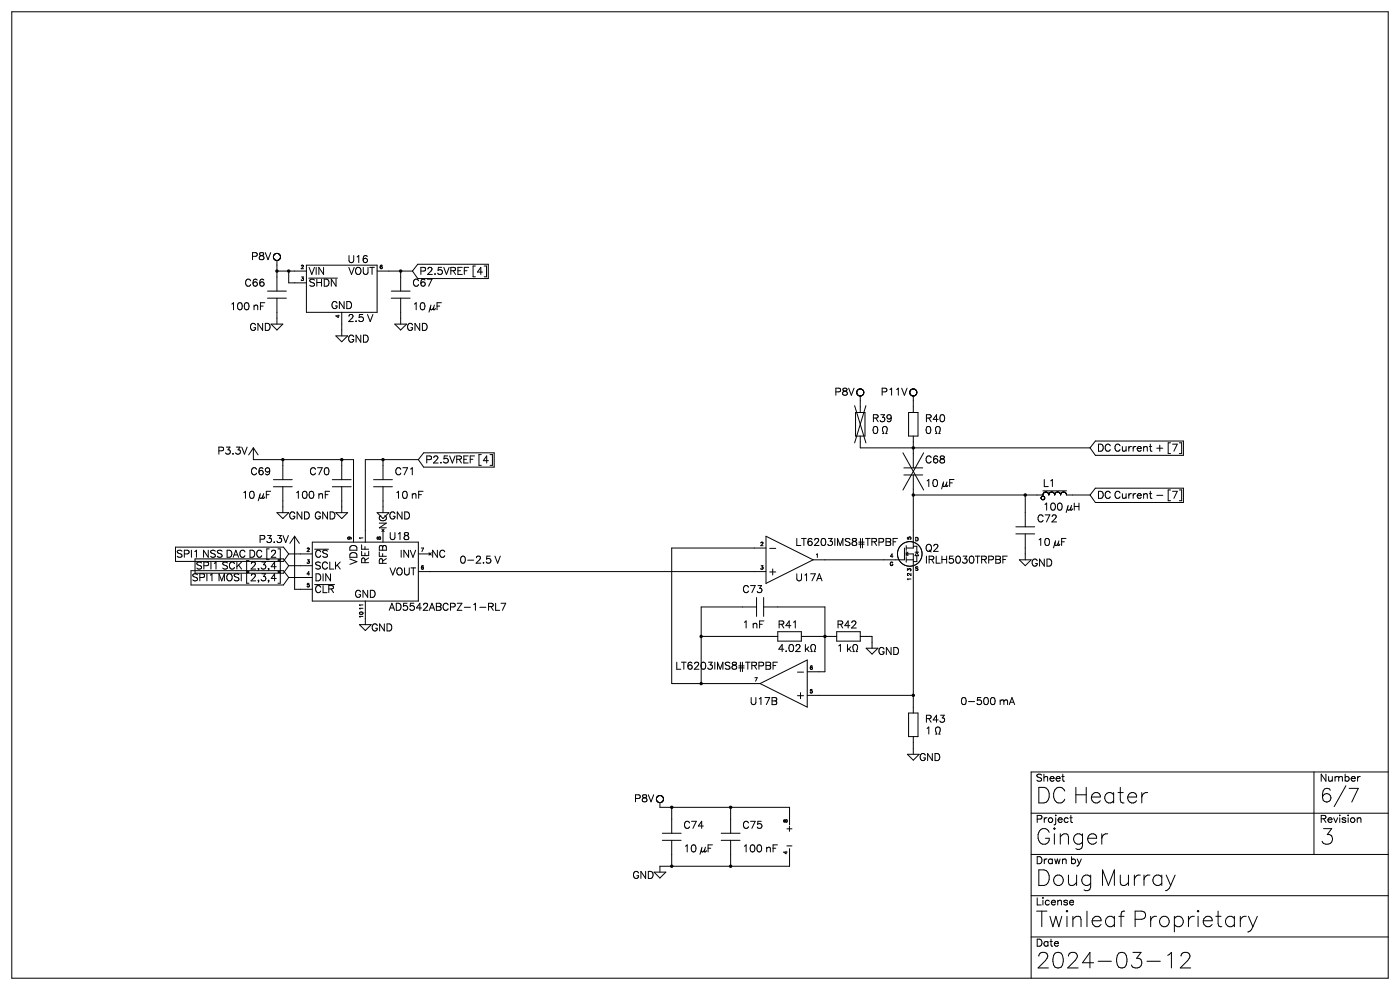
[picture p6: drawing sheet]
<svg xmlns="http://www.w3.org/2000/svg" width="297mm" height="210mm" viewBox="0 0 297 210" stroke-linecap="round" stroke-linejoin="round" font-family="sans-serif">
<g fill="none" stroke="#000" stroke-width=".21">
<path d="M2.5 2.5h292v205h-292zM58.3 55.1h.1M58.3 55.1l.2 .1M58.4 53.8l-.1 .1M58.5 53.8h-.1M58.5 55.2h.1M58.5 53.8h.1M58.6 55.2h.1M58.6 53.8h-.1M58.6 53.8h.1M58.7 55.2v.1M58.7 53.8h-.1"/>
<path d="M58.7 55.3v6.5M58.7 57.5h6.3M58.7 53.8h.1M58.8 55.2l-.1 .1M58.8 53.8h.1M58.9 55.2h-.1M58.9 53.8h.1M58.9 55.2h.1M58.9 53.8h.2M59 55.2h-.1M59 55.2h.1M59.1 55.2h-.1"/>
<path d="M59.1 53.8h.1M59.1 55.2h.1M59.1 53.8l.1 .1M59.2 55.1l-.1 .1M59.2 53.9h.1M59.2 55.1h.1M59.3 53.9v.1M59.3 54h.1M59.3 54l.1 .1M59.4 54.1h.1M59.4 54.9l-.2 .2M59.4 54.9h.1"/>
<path d="M59.4 54.1v.1M59.4 54.2h.1M59.4 54.2l.1 .1M59.5 54.8l-.1 .1M59.5 54.7v.1M59.5 54.3h.1M59.5 54.3v.1M59.5 54.6v.1M59.5 54.6h.1M59.5 54.4h.1M59.5 54.4v.1M59.5 54.5v.1"/>
<path d="M59.5 54.5h.1M61.2 57.5v2.5h3.8M65 56.2h15v10.1h-15zM65.5 59h6.1M80 57.5h7.5M85 57.5v4.3M87.5 57.5l1.1 1.6h15M103.6 56.1h-15l-1.1 1.4M56.7 61.8h4.1M56.7 63.3h4.1M57.5 68.7h2.5l-1.3 1.3zM58.7 63.3v5.4"/>
<path d="M71.3 71.3h2.4l-1.2 1.2zM72.5 66.3v5M83 61.8h4M83 63.3h4M83.8 68.7h2.4l-1.2 1.3zM85 63.3v5.4M53.7 95v2.5h21.3v17.5M53.7 95l-.9 1.5M53.7 95l1.1 1.5M60 97.5v4.3M72.5 97.5v4.3M81.3 97.5v4.3"/>
<path d="M88.8 97.5h-11.3v17.5M88.8 97.5l1.1 1.6h14.9M104.8 96.1h-14.9l-1.1 1.4M181.3 86.1l2.4 7.8M181.5 87.5h2v5h-2zM182 83.8l.1 .1M182.1 83.9h.1M182.1 82.6l-.1 .1M182.1 82.6h.1M182.2 83.9v.1M182.2 84h.2M182.3 82.5l-.2 .1"/>
<path d="M182.4 82.5h-.1M182.4 84h.1M182.4 82.5h.1M182.5 84h.1M182.5 82.5h.1M182.5 82.5h-.1M182.5 84v3.5M182.5 92.5v2.5h48.8M182.6 84h-.1M182.6 82.5h.1M182.7 84h-.1M182.7 82.5h.1"/>
<path d="M182.7 84h.1M182.7 82.5l.2 .1M182.8 84h-.1M182.8 83.9v.1M182.9 83.9h-.1M182.9 83.9h.1M182.9 82.6h.1M182.9 82.6l.2 .2M183 83.8l-.1 .1M183 83.8h.1M183.1 83.8h-.1M183.1 83.7v.1"/>
<path d="M183.1 82.8h.1M183.1 82.8v.1M183.1 82.9h.1M183.2 83.6l-.1 .1M183.2 83.6h.1M183.2 82.9v.1M183.2 83h.1M183.2 83v.1M183.2 83.1h.1M183.2 83.4v.2M183.2 83.4h.1M183.2 83.1v.1"/>
<path d="M183.2 83.2l.1 .1M183.2 83.3v.1M183.3 83.3h-.1M183.7 86.1l-2.4 7.8M187.2 92h.3a1.15 1.15 0 0 1-.1-1.5h.4a.62 .62 0 0 1 .3 1l-.2 .5h.3M191.5 96l4.5 8M191.7 99.2h4.1M192.8 87.5h1.9v5h-1.9zM193.3 83.8v.1M193.3 83.9h.1M193.3 82.6v.1M193.3 82.6h.1"/>
<path d="M193.4 83.9h.1M193.4 82.6h-.1M193.4 82.6h.1M193.5 83.9v.1M193.5 84h.2M193.6 82.5l-.2 .1M193.6 82.5h.1M193.7 84h.1M193.7 82.5h-.1M193.8 84v3.5M193.8 92.5v6.7M193.8 82.5h.1"/>
<path d="M193.8 82.5h-.1M193.8 84h.1M193.9 84h-.1M193.9 82.5h.1M193.9 84h.1M194 84h-.1M194 82.5v.1M194 82.6h.1M194.1 82.6l.3 .2M194.1 83.9l-.1 .1M194.1 83.9h.1M194.2 83.9h-.1"/>
<path d="M194.2 83.8v.1M194.3 83.8h-.1M194.3 83.8h.1M194.3 83.7v.1M194.4 83.7h-.1M194.4 83.7h.1M194.4 82.8v.1M194.4 82.9h.1M194.4 83.6v.1M194.4 83.6h.1M194.4 82.9v.1M194.4 83h.1"/>
<path d="M194.5 83.5l-.1 .1M194.5 83.5h.1M194.5 83v.1M194.5 83.1h.1M194.5 83.4v.1M194.5 83.4h.1M194.5 83.1v.1M194.5 83.2v.1M194.5 83.3v.1M194.5 83.3h.1M196 96l-4.5 8M198.5 92h.3a1.15 1.15 0 0 1-.1-1.5h.3a.62 .62 0 0 1 .4 1l-.2 .5h.3"/>
<path d="M232.4 93.6h18.7v3h-18.7l-1.1-1.6zM37.2 116.1h22.9l1.1 1.4M41.4 118.6h18.7l1.1 1.4M58 101.8h4M58 103.3h4M58.7 108.7h2.5l-1.2 1.3zM60 103.3v5.4M61.2 117.5h5M61.2 117.5l-1.1 1.6h-22.9M62.5 113.7v11.3h3.7M62.5 113.7l-1 1.5M62.5 113.7l1 1.5"/>
<path d="M66.2 115h22.6v12.5h-22.6zM70.5 101.8h4M70.5 103.3h4M71.3 108.7h2.4l-1.2 1.3zM72.5 103.3v5.4M79.3 101.8h3.9M79.3 103.3h3.9M81.3 103.3v5.4M81.3 112.5v2.5M88.8 117.5h2.4M106.1 118l-.5 1.5M162.5 116.3h-20v28.7h18.8"/>
<path d="M162.5 113.7l10 5.1-10 5zM163.3 116.3h1.3M190.5 116.6a2.61 2.61 0 0 0 .6 2.7 2.61 2.61 0 0 0 2.7 .7M191.7 100.8h4.1M191.9 116.3v2.5h-19.4M192.3 117.5h1.5v33.8M192.3 118.8h1.5M192.3 115.8v.9M192.3 117v1M192.3 118.2v1.1M192.3 117.5l.3 .4M192.4 115l.7-.1 .8 .1"/>
<path d="M192.5 117.5h.1M192.6 117.1l-.3 .4M193.8 100.8v15.5h-1.5M193.8 115.9h.7v1.2M194.1 115.1a2.61 2.61 0 0 1 1.4 1.8M194.1 117.1h.8M194.5 117.9v1.2h-.7M194.5 117.1l.4 .8h-.8zM195.6 117.9a2.61 2.61 0 0 1-1.3 1.8M215.5 111.7h4M215.5 113.2h4M216.2 118.8h2.6l-1.3 1.2z"/>
<path d="M217.5 105v6.7M217.5 113.2v5.6M220.9 105.6h.1M220.9 105.7h.1M220.9 105.5h.1M220.9 105.4v.1M220.9 105.4h.1M221 105.4h.1M221 105.3v.1M221 105.3h.1M221.1 105.3h-.1M221.1 105.3h.1"/>
<path d="M221.2 105.3h.1M221.2 104.1h5.1M221.3 105h-27.5M221.3 104.9v.1M221.3 104.9h.1M221.3 105.3h.1M221.3 104.8v.1M221.3 104.8h.1M221.3 104.7v.1M221.3 104.7h.1M221.4 104.7h-.1M221.4 104.6v.1"/>
<path d="M221.4 105.3h.1M221.5 104.5l-.1 .1M221.5 104.5h.1M221.5 105.3h.1M221.5 105.3v.1M221.5 105.4h.1M221.6 105.4h.1M221.6 104.5h-.1M221.6 104.4v.1M221.6 105.4v.1M221.6 105.5h.1M221.6 104.4h.1"/>
<path d="M221.6 105.5v.1M221.6 105.6h.1M221.6 105.7h.1M221.6 105.6v.1M221.7 104.4h-.1M221.7 104.4h.1M221.8 104.4h-.1M221.8 104.4h.1M221.9 104.4h-.1M221.9 104.4h.1M222 104.4h.1M222.1 104.4h.1"/>
<path d="M222.2 104.4v.1M222.2 104.5h.1M222.3 104.5h.1M222.3 104.5l.1 .1M222.4 104.6v.1M222.4 104.7h.1M222.4 104.7l.1 .1M222.5 104.8h.1M222.5 104.8v.1M222.5 104.9h.1M222.5 105h.1M222.5 104.9v.1"/>
<path d="M222.6 104.7l-.1 .1M222.6 104.7h.1M222.6 104.6v.1M222.7 104.6h-.1M222.7 104.6h.1M222.7 104.5v.1M222.8 104.5h-.1M222.8 104.5h.1M222.8 104.4v.1M222.9 104.4h-.1M222.9 104.4h.1M223 104.4h-.1"/>
<path d="M223 104.4h.1M223.1 104.4h-.1M223.1 104.4h.1M223.2 104.4h.1M223.2 104.4h.2M223.4 104.4h.1M223.4 104.4l.1 .1M223.5 104.5h.1M223.5 104.5l.1 .1M223.6 104.6h.1M223.6 104.6v.1M223.6 104.7h.1"/>
<path d="M223.7 104.7h.1M223.7 104.7v.1M223.7 104.8h.1M223.7 104.8v.1M223.7 104.9h.1M223.7 104.9v.1M223.7 105h.1M223.8 104.8h.1M223.8 104.7v.1M223.9 104.7h-.1M223.9 104.6v.1M223.9 104.6h.1"/>
<path d="M224 104.5l-.1 .1M224 104.5h.1M224.1 104.4l-.1 .1M224.1 104.4h.1M224.2 104.4h-.1M224.2 104.4h.1M224.3 104.4h-.1M224.3 104.4h.1M224.4 104.4h-.1M224.4 104.4h.1M224.5 104.4h.1M224.6 104.4h.1"/>
<path d="M224.7 104.4v.1M224.7 104.5h.1M224.8 104.5v.1M224.8 104.6h.1M224.9 104.6v.1M224.9 104.7h.1M224.9 104.7l.1 .1M225 104.8h.1M225 104.8v.1M225 104.9h.1M225 105h.1M225 104.9v.1"/>
<path d="M225.1 104.7l-.1 .1M225.1 104.7h.1M225.1 104.6v.1M225.2 104.6h-.1M225.2 104.6h.1M225.2 104.5v.1M225.3 104.5h-.1M225.3 104.5h.1M225.3 104.4v.1M225.4 104.4h-.1M225.4 104.4h.1M225.5 104.4h-.1"/>
<path d="M225.5 104.4h.1M225.6 104.4h-.1M225.6 104.4h.1M225.7 104.4h.1M225.8 104.4h.1M225.9 104.4h.1M225.9 104.4l.1 .1M226 104.5h.1M226 104.5l.1 .1M226.1 104.6h.1M226.1 104.6v.1M226.1 104.7h.1"/>
<path d="M226.2 104.7v.1M226.2 104.8h.1M226.2 104.8v.1M226.2 104.9h.1M226.2 104.9v.1M226.2 105h5.1M232.4 103.6h18.7v3h-18.7l-1.1-1.6zM250.2 103.9h.5v2.3h-.5M40.5 121.1h19.6l1.1 1.4M61.2 120h5M61.2 122.5h5M61.2 122.5l-1.1 1.6h-19.6"/>
<path d="M61.2 120l-1.1 1.6h-18.7M66.8 124h4.2M76.3 132.5h2.4l-1.2 1.2zM77.5 127.5v5M88.8 121.2h73.7M106.3 128h1l-.7 1.5M148.8 135h16.2M160.5 126.8v3.9M160.5 128.7h-11.7v16.3M162 128.7h13v13.8h-3.8M162 126.8v3.9M165 134h5v2h-5z"/>
<path d="M170 135h7.5M172.2 136.8l.4-.1a.62 .62 0 0 1 .3 1l-.2 .5h.3M177.5 134h5v2h-5zM181.5 136.7a.62 .62 0 0 1 .4 1l-.3 .5h.3M182.5 135h2.5v2.5M183.7 137.5h2.6l-1.3 1.2zM161.3 145l9.9-5v10zM169.2 142.6h1.3M171.2 147.5h22.6M192.8 151.3h1.9v5h-1.9zM193.8 156.3v3.7M198.5 155.7h.3a1.15 1.15 0 0 1-.1-1.4l.3-.1a.62 .62 0 0 1 .4 1l-.2 .5h.3"/>
<path d="M214.3 149h.7M214.7 148l.5 1.5M139.5 170.1h.1M139.6 170.1h.1M139.6 168.9h-.1M139.6 168.9h.1M139.6 170.1l.1 .1M139.7 170.2h.1M139.7 168.8l-.1 .1M139.7 170.2h.2M139.7 168.8h.1M139.8 168.8h-.1"/>
<path d="M139.8 168.8h.1M139.9 170.2h.1M139.9 168.8h-.1M139.9 170.2l.1 .1M139.9 168.8h.1M140 170.3v.9h27.5v3.8M140 168.8h.1M140 168.8h-.1M140 170.2v.1M140.1 170.2h-.1M140.1 168.8h.1M140.1 170.2h.1"/>
<path d="M140.1 168.8h.2M140.2 170.2h-.1M140.3 170.2h-.1M140.3 168.8h.1M140.4 168.8l.1 .1M140.5 168.9h.1M140.5 176.7h4M140.5 178.2h4M140.5 168.9v.1M140.5 169h.1M140.6 169v.1M140.6 169.9l-.3 .3"/>
<path d="M140.6 169.1h.1M140.6 169.9h.1M140.7 169.9h-.1M140.7 169.1v.1M140.7 169.8v.1M140.7 169.2h.1M140.7 169.8h.1M140.7 169.2v.2M140.7 169.6v.2M140.7 169.4v.1M140.7 169.5v.1M140.7 169.5h.1"/>
<path d="M142.5 171.2v5.5M142.5 178.2v5.6M153 176.7h4M153 178.2h4M155 171.2v5.5M155 178.2v5.6M166.9 179.4h1.1M192.5 160h2.5l-1.2 1.2zM218.8 172.5h75.7M278.7 163.8v17.5M286.2 167.2h1.9l-1.3 2.9M294.5 163.8h-75.7v43.7"/>
<path d="M138.7 185h2.6l-1.3 1.2zM167.5 180v3.8h-27.5v1.2M218.8 181.3h75.7M218.8 198.7h75.7M218.8 190h75.7M248 202.5l.5-.5v3.3M250.5 202.8a.82 .82 0 0 1 .7-.8h.6a.81 .81 0 0 1 .5 1.3l-1.9 2h2.2"/>
</g>
<g fill="none" stroke="#000" stroke-width=".75">
<path d="M58.7 57.5h.1M61.2 57.5h.1M85 57.5h.1M60 97.5h.1M72.5 97.5h.1M81.3 97.5h.1M193.8 95h.1M193.8 105h.1M217.5 105h.1M148.8 135h.1M175 135h.1M148.8 145h.1"/>
<path d="M193.8 147.5h.1M142.5 171.2h.1M155 171.2h.1M142.5 183.7v.1M155 183.7v.1"/>
</g>
<g font-size="5.3">
<text x="219.8" y="170.4">DC Heater</text>
<text x="219.8" y="179.1">Ginger</text>
<text x="280" y="179.1">3</text>
<text x="219.8" y="187.9">Doug Murray</text>
<text x="219.8" y="196.6">Twinleaf Proprietary</text>
<text x="219.8" y="205.4">2024-03-12</text>
</g>
<text font-size="4.6" x="280" y="170.2">6/7</text>
<g font-size="2.4">
<text x="53" y="55.1">P8V</text>
<text x="65.5" y="58.2">VIN</text>
<text x="72.8" y="58.2">VOUT</text>
<text x="73.7" y="55.7">U16</text>
<text x="89" y="58.2">P2.5VREF [4]</text>
<text x="48.8" y="65.8">100 nF</text>
<text x="51.8" y="60.8">C66</text>
<text x="65.5" y="60.8">SHDN</text>
<text x="69.8" y="65.5">GND</text>
<text x="87.5" y="65.8">10 µF</text>
<text x="87.5" y="60.8">C67</text>
<text x="52.2" y="70.1">GND</text>
<text x="73.7" y="68.3">2.5 V</text>
<text x="86.3" y="70.1">GND</text>
<text x="73.7" y="72.6">GND</text>
<text x="176.7" y="83.9">P8V</text>
<text x="186.6" y="83.9">P11V</text>
<text x="185" y="89.5">R39</text>
<text x="196.2" y="89.5">R40</text>
<text x="185" y="92">0</text>
<text x="196.2" y="92">0</text>
<text x="232.8" y="95.8">DC Current + [7]</text>
<text x="46" y="96.4">P3.3V</text>
<text x="53.1" y="100.7">C69</text>
<text x="65.6" y="100.7">C70</text>
<text x="83.8" y="100.7">C71</text>
<text x="90.2" y="98.2">P2.5VREF [4]</text>
<text x="196.2" y="98.2">C68</text>
<text x="51.2" y="105.8">10 µF</text>
<text x="62.5" y="105.8">100 nF</text>
<text x="83.8" y="105.8">10 nF</text>
<text x="196.2" y="103.3">10 µF</text>
<text x="221.2" y="103.3">L1</text>
<text x="232.8" y="105.8">DC Current - [7]</text>
<text x="61.2" y="110.1">GNDGND</text>
<text x="82" y="112.2" transform="rotate(-90 82 112.2)">NC</text>
<text x="82.5" y="110.1">GND</text>
<text x="220" y="110.8">C72</text>
<text x="221.2" y="108.3">100 µH</text>
<text x="35.7" y="118.3">SPI1 NSS DAC DC [2]</text>
<text x="54.7" y="115.1">P3.3V</text>
<text x="66.8" y="118.3">CS</text>
<text x="82.5" y="114.5">U18</text>
<text x="84.2" y="118.3">INV</text>
<text x="91.5" y="118.3">NC</text>
<text x="97.5" y="119.5">0-2.5 V</text>
<text x="168.8" y="115.7">LT6203IMS8#TRPBF</text>
<text x="196.2" y="119.5">IRLH5030TRPBF</text>
<text x="196.2" y="117">Q2</text>
<text x="220" y="115.7">10 µF</text>
<text x="40.4" y="123.3">SPI1 MOSI [2,3,4]</text>
<text x="41.6" y="120.8">SPI1 SCK [2,3,4]</text>
<text x="66.8" y="120.8">SCLK</text>
<text x="66.8" y="123.3">DIN</text>
<text x="66.8" y="125.8">CLR</text>
<text x="75.8" y="120.6" transform="rotate(-90 75.8 120.6)">VDD</text>
<text x="78.3" y="120.3" transform="rotate(-90 78.3 120.3)">REF</text>
<text x="81.6" y="122">VOUT</text>
<text x="82" y="120.3" transform="rotate(-90 82 120.3)">RFB</text>
<text x="157.5" y="125.8">C73</text>
<text x="163" y="122">+</text>
<text x="168.8" y="123.3">U17A</text>
<text x="218.7" y="120.1">GND</text>
<text x="74.8" y="126.8">GND</text>
<text x="82.5" y="129.5">AD5542ABCPZ-1-RL7</text>
<text x="78.8" y="133.9">GND</text>
<text x="157.5" y="133.3">1 nF</text>
<text x="165" y="133.3">R41</text>
<text x="177.5" y="133.3">R42</text>
<text x="142.1" y="142">LT6203IMS8#TRPBF</text>
<text x="165" y="138.3">4.02 k</text>
<text x="177.5" y="138.3">1 k</text>
<text x="186.3" y="138.9">GND</text>
<text x="159" y="149.5">U17B</text>
<text x="169.3" y="148.3">+</text>
<text x="203.8" y="149.5">0-500 mA</text>
<text x="196.2" y="155.8">1</text>
<text x="196.2" y="153.3">R43</text>
<text x="195" y="161.4">GND</text>
<text x="219.8" y="165.8">Sheet</text>
<text x="280" y="165.8">Number</text>
<text x="134.2" y="170.1">P8V</text>
<text x="145" y="175.7">C74</text>
<text x="157.5" y="175.7">C75</text>
<text x="219.8" y="174.5">Project</text>
<text x="280" y="174.5">Revision</text>
<text x="145" y="180.8">10 µF</text>
<text x="157.5" y="180.8">100 nF</text>
<text x="219.8" y="183.2">Drawn by</text>
<text x="133.4" y="186.4">GND</text>
<text x="219.8" y="192">License</text>
<text x="219.8" y="200.7">Date</text>
</g>
<text font-size="2" x="167.1" y="176.4">+</text>
<g font-size="1.2">
<text x="63.8" y="57">2</text>
<text x="63.8" y="59.5">3</text>
<text x="80.5" y="57">6</text>
<text x="72" y="67.4" transform="rotate(-90 72 67.4)">4</text>
<text x="65.1" y="119.5">3</text>
<text x="65.1" y="117">2</text>
<text x="74.5" y="114.5" transform="rotate(-90 74.5 114.5)">9</text>
<text x="77" y="114.5" transform="rotate(-90 77 114.5)">1</text>
<text x="80.8" y="114.5" transform="rotate(-90 80.8 114.5)">8</text>
<text x="89.3" y="117">7</text>
<text x="161.3" y="115.7">2</text>
<text x="173" y="118.2">1</text>
<text x="188.8" y="118.2">4</text>
<text x="193.3" y="114.5" transform="rotate(-90 193.3 114.5)">5</text>
<text x="194.1" y="114.7">D</text>
<text x="65.1" y="122">4</text>
<text x="65.1" y="124.5">5</text>
<text x="89.3" y="120.7">6</text>
<text x="161.3" y="120.7">3</text>
<text x="188.7" y="120">G</text>
<text x="193.3" y="123.2" transform="rotate(-90 193.3 123.2)">1 2 3</text>
<text x="194.1" y="121">S</text>
<text x="77" y="131" transform="rotate(-90 77 131)">10 11</text>
<text x="171.8" y="142">6</text>
<text x="160.1" y="144.5">7</text>
<text x="171.8" y="147">5</text>
<text x="167" y="174.5" transform="rotate(-90 167 174.5)">8</text>
<text x="167" y="181.2" transform="rotate(-90 167 181.2)">4</text>
</g>
</svg>
